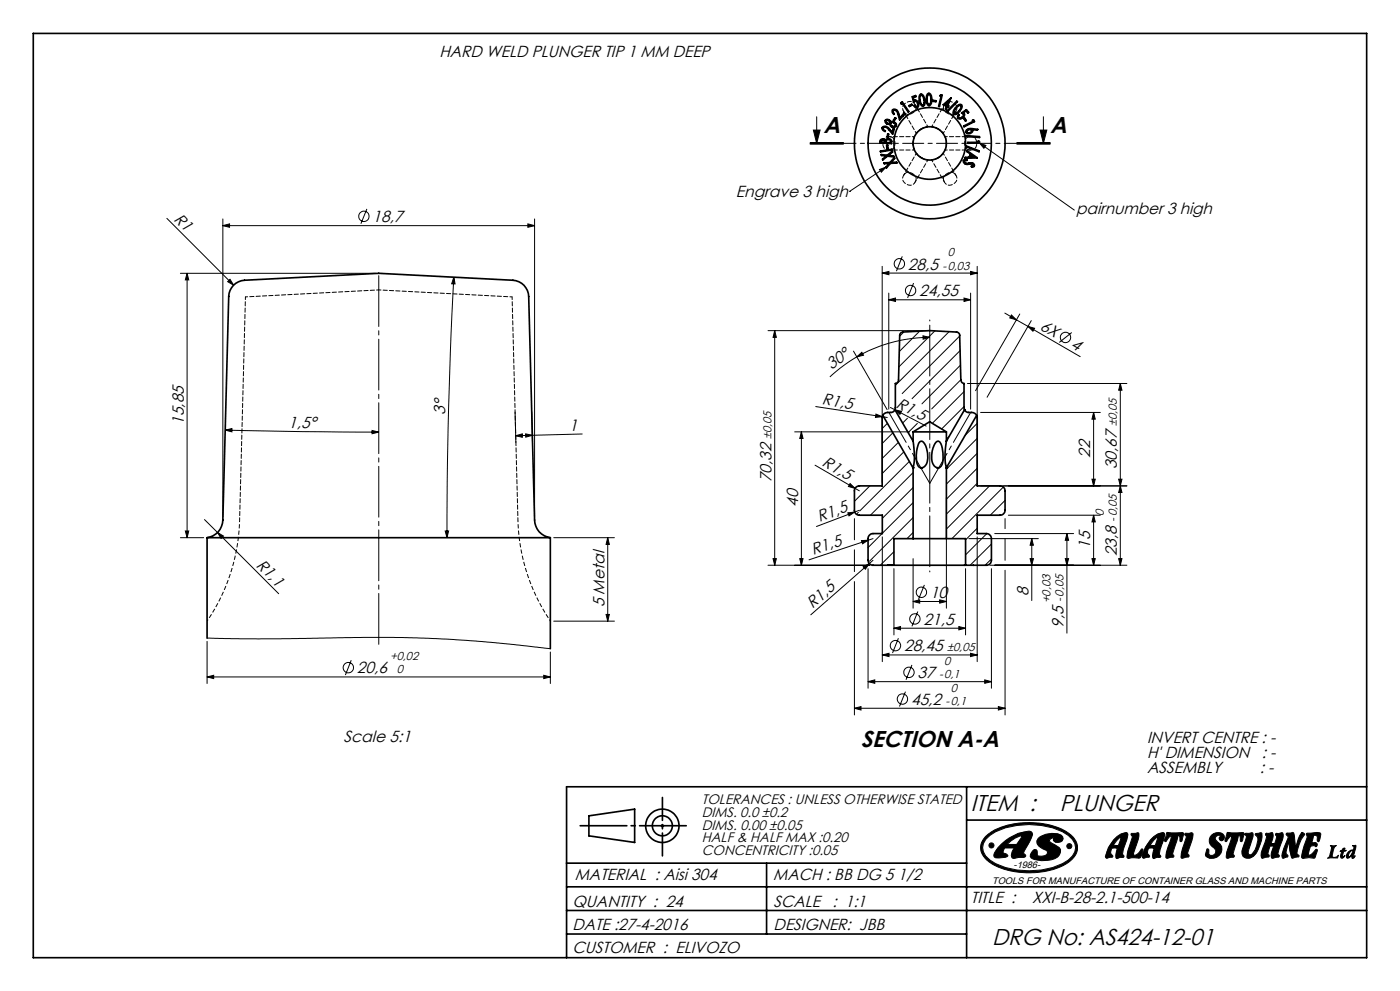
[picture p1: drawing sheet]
<svg xmlns="http://www.w3.org/2000/svg" width="420mm" height="297mm" viewBox="0 0 420 297" stroke-linecap="round" stroke-linejoin="round" font-family="sans-serif">
<g fill="none" stroke="#000" stroke-width=".3">
<path d="M244 39h2l-1 4zM245 35v8M312 39h2l-1 4zM313 35v8M243 43h10M243 43.2h10M243 42.7h10M254.9 57.4h.1M263.8 50.8l2-.7-1.4 1.5zM265.8 50.1l-10.9 7.3M293.8 42.9l28.5 20.1M293.8 42.9l2 .7-.6 .8z"/>
<path d="M305 42.7h10zM305 43h10M305 43.2h10M50.1 65.4l20 20.1M66.9 67.6l2-.5v1zM66.9 65.6v89.2M66.9 67.6h93.5M110.1 62.6l-1.8 4.5M158.4 67.1l2 .5-2 .5zM160.4 65.6v89.2M264.7 79.8v64.8M270.7 76.8l-1.8 4.5"/>
<path d="M293.2 79.8v64.8M54.1 81.9h58.5M56.1 81.9l.5 2h-1zM56.1 81.9v79.2M68.3 84.4l.7-.7 1.1 1.8zM136.1 83.1l.4 2h-1zM136.1 83.1l-1.5 39-.5 39M230.4 99.1h47.5M232.4 99.1v70.3M232.4 99.1l.5 2h-1zM264.7 81.8l2-.5v1zM264.7 81.8h28.5"/>
<path d="M266.6 89.8l2-.5v1zM266.6 87.8v34.8M266.6 89.8h24.6M271.1 99.5l-1.2 1.2M274.1 84.8l-1.8 4.5M275.9 99.3l-6.1 6M280.5 99.2l-10.8 10.8M284.7 99.4l-16.1 16.1M289.2 89.3l2 .5-2 .5zM291.2 87.8v34.8M291.2 81.3l2 .5-2 .5zM301.4 93.8l3.5 2"/>
<path d="M303.4 94.4l1.5 1.4-2-.5zM304.9 95.8l3.5 2M305.9 94.1l-13.2 23M308.4 97.8l2 .6-.5 .9zM308.4 97.8l15.7 9.1M309.4 96.1l-13.3 23M321.5 99.7l-3.7 2.9M256 105.2l10.1 17.6M257 107l1.6-1.4 .4 .9zM257 107l-5 3.3-3 2.7M276.9 100.6l2 .5-2 .6zM278.9 101.1a44.5 44.5 0 0 0-21.9 5.9"/>
<path d="M287.9 100.7l-17.2 17.3M288 105.1l-14.4 14.4M288.1 109.4l-11.5 11.6M288.3 113.8l-8.8 8.8M289.2 117.4l-9.5 9.5M290.2 114.9h47.9M336.1 114.9v54.5M336.1 114.9l.5 2h-1zM67.6 128.9l2-.5v1zM67.6 128.9l23 .5 23 .1M111.6 129l2 .5-2 .5zM154.5 123.5l.3 9.1"/>
<path d="M154.7 130.6l2-.6v1.1zM157.7 130l2 .5-2 .5zM159.5 123.4l.2 9.1M159.7 130.5l-5 .1M174.7 130.1l-15 .4M238.4 129.4h34.5M240.4 129.4v40M240.4 129.4l.5 2h-1zM244.5 139.4l12 7M244.7 121.8l20 3.1M262.8 124.1l1.9 .8-2.1 .2zM264.7 124.9l1.5 .2"/>
<path d="M266.2 126.9l-1.5 1.5M267.1 122.1l1.4 .7M267.9 129.7l-3.2 3.2M268.5 122.8l1.9 .5-.4 .9zM268.5 122.8l9.3 4.9M269.5 132.6l-4.8 4.8M271.1 135.4l-6.4 6.5M272.2 125.3l-1.4 1.5M272.8 138.3l-14.9 14.8M275.2 126.9l-2.7 2.7M284.7 130.8l-.8 .8M289.2 121.8l-6.7 6.7"/>
<path d="M293.2 131.4l-9.3 9.2M293.2 135.9l-9.3 9.2M293.2 126.9l-3.7 3.6M294.2 123.6h35.9M328.1 123.6l.5 2h-1zM328.1 123.6v22M55.6 159.1h1l-.5 2zM61.3 155.7l4 3.9M65.3 159.6l1.7 1.1-.7 .7zM65.3 159.6l18.3 18.3M133.6 159.1h1l-.5 2zM254.4 153.7l2-.2-1.7 1.1z"/>
<path d="M255 144.9l1.5 1.5-2-.6zM256.3 155.4v6.4M256.4 153.5l-11.5 4.3M256.5 146.4l1.3 .7M257.5 153.6l-.4 .3M257.8 152.9l-1.4 .6M260.9 145.6l-4.6 4.6M264.6 159.9l-4.2 4.2M273.9 141.6l-12.8 12.8M273.9 146.1l-9.2 9.3M273.9 150.6l-9.2 9.2M273.9 155.1l-13.1 13.1"/>
<path d="M273.9 159.6l-1.8 1.8M283.9 149.2v33.1M293.2 140.3l-9.3 9.3M293.2 144.8l-9.3 9.3M293.2 158.3l-3.5 3.5M294.2 145.6h43.9M296.1 159.9l-6.4 6.4M296.9 145.6l-13 13M298.4 159.9h23.7M301 146l-15.4 15.4M301.5 150l-4.4 4.4M301.5 155.4v3"/>
<path d="M302.5 154.4h27.6M320.1 159.9l.5 2h-1zM320.1 159.9v29.9M327.6 143.6h1l-.5 2zM328.1 154.4l.5 2h-1zM328.1 154.4v15M335.6 143.6h1l-.5 2zM336.1 145.6l.5 2h-1zM54.1 161.1h7M166.1 161.1h18.2M182.3 161.1l.5 2.1h-1zM182.3 161.1v25.1"/>
<path d="M230.4 169.4h30.5M231.9 167.4h1l-.5 2zM239.9 167.4h1l-.5 2zM256.3 164.8v6.5M256.3 174.3v40M258.4 162l2.1-.1-1.7 1.1zM258.9 169.9l1.9-1-1.2 1.7zM260.4 170.4v35.9M260.5 161.9l-17.8 5.9M261.9 167.9l-18.7 16.4M261.9 161.4l-1.4 .5M264.7 160.9v37.4"/>
<path d="M268.2 165.3l-4.1 4.1M268.2 170.4v19.9M273.9 167.4v14.9M277.3 175.3l-1.8 4.4M281.9 179.8l2 .5-2 .5zM289.7 170.4v19.9M290.7 161.4h20.8M293.2 160.9v37.4M297.4 163.1l-6.4 6.3M297.4 167.5l-1.9 1.9M297.4 170.4v35.9M301.5 161.4v6.5"/>
<path d="M301.5 170.9v43.4M309 167.4h1l-.5 2zM309.5 161.4l.5 2h-1zM309.5 161.4v18.6M319.6 167.4h1l-.5 2zM327.6 167.4h1l-.5 2zM335.6 167.4h1l-.5 2zM338.1 169.4h-41.2M62.1 192.2v12.7M62.1 191.2l15.7 .3 31.2-.5 15.9 .2 19.6 1.1 20.6 2.1M105.4 197.9l-1.8 4.4M165.1 195.4v9.5"/>
<path d="M166.1 186.2h18.2M181.8 184.1h1l-.5 2.1zM264.7 196.3l2-.5v1zM264.7 196.3h28.5M268.2 188.3l2-.5v1zM268.2 188.3h21.5M269.5 191.3l-1.7 4.4M273.6 199.3l-1.8 4.4M273.9 180.3l2-.5v1zM273.9 180.3h10M275.3 183.3l-1.7 4.4M287.7 187.8l2 .5-2 .5z"/>
<path d="M291.1 195.8l2.1 .5-2.1 .5zM62.1 202.9l2-.5v1zM62.1 202.9h103M163.1 202.4l2 .5-2 .5zM256.3 212.3l2-.5v1zM256.3 212.3h45.2M260.4 204.3l2-.5v1zM260.4 204.3h37M271.6 207.3l-1.8 4.4M295.4 203.8l2 .5-2 .5zM299.5 211.8l2 .5-2 .5zM198.2 247.5h1"/>
<path d="M198.4 247.2l.7 .7M198.7 247v1M199.1 247.2l-.7 .7M295.6 250.8a19.3 19.3 0 0 1 13.5-4.3 18.5 18.5 0 0 1 12.9 4.4 4.6 4.6 0 0 1-1.1 7.3 23.6 23.6 0 0 1-18.6 2.6 10.9 10.9 0 0 1-7.9-5.4 4.4 4.4 0 0 1 1.2-4.6zM295.7 251.6a14 14 0 0 1 9.3-4.2 22.7 22.7 0 0 1 15.5 3 4.2 4.2 0 0 1 0 7.4 23 23 0 0 1-23.5 0 4.2 4.2 0 0 1-1.3-6.2zM300.4 253a11.5 11.5 0 0 1 8.9-3.8l.5 .9-.9 2.2-1.8 3.3 .6 .9a1.18 1.18 0 0 1-1.4 .5l-2.3 .3-.3-.2-.3-.8 .3-1.1 .5-1.1h-2.8l-.4 1.5 1 .4 .3 .6a3.8 3.8 0 0 1-2.8 .5h-.9a1.09 1.09 0 0 1-.1-1.8zM302.1 253.1a7.6 7.6 0 0 1 4.3-2.6v.6l-1.4 2zM311.5 251.2a6.6 6.6 0 0 1 6.9-.9l.5 1.1a1.72 1.72 0 0 1-2.9 .5l.1-.8a1.26 1.26 0 0 0-1.3 .9l.3 .4 2.6 1.6a2.15 2.15 0 0 1-1.3 3.3 9.1 9.1 0 0 1-7-.1 1.76 1.76 0 0 1 .9-2.6l.6 .1 .2 .2 .3 1.6a2.67 2.67 0 0 0 2.9-.8l-.1-.6-.4-.3a4.5 4.5 0 0 1-2.7-2l-.1-.8zM334.1 251.7a5.3 5.3 0 0 1 3.8-2.2l.5 .6-1.6 5.8 .4 .7-.2 .3-1 .1-.7 .3a.73 .73 0 0 1-.5-1.2l.4-1.9h-1.7l-.3 1.5 .6 .7v.5l-1.7 .3-.4-.2-.1-.3 .9-2.7zM335.1 251.8l1.2-.9-.8 2.5-1.5-.1zM339.4 249.9l2.2-.2a1.71 1.71 0 0 1-.1 1.8l-1.4 4.7a2.27 2.27 0 0 0 2.3-1.7h.4l.1 .3-.9 2.3h-2.5l-1 .2-.4-.3 .2-1.9 1.4-4.1zM345.1 251.7a5.3 5.3 0 0 1 3.9-2.2l.4 .6-1.6 5.8 .5 .7-.2 .3-1.1 .1-.6 .3a.71 .71 0 0 1-.7-.4 .71 .71 0 0 1 .1-.8l.5-1.9h-1.7l-.4 1.5 .6 .7v.5l-1.7 .3-.3-.2-.1-.3 .9-2.7z"/>
<path d="M346.1 251.8l1.2-.9-.7 2.5-1.6-.1zM350.1 249.5l4.8 .1 .2 .4-.4 1.7-.2 .5-.5-.1a1.77 1.77 0 0 0-.5-1.7h-.1a5.7 5.7 0 0 1-.9 3.1l-.7 2.3 .3 1-1.8 .4-.5-.2a11 11 0 0 1 1.4-5.2l.2-1.3-.7 .4-.9 1.3-.4-.1zM355.6 249.8h1.1a.81 .81 0 0 1 1.2 .2 18.9 18.9 0 0 1-1.6 5.6l.4 .7a.84 .84 0 0 1-1.2 .7l-.7 .2-.5-.2a3.8 3.8 0 0 1 .5-2.8l1.1-3.3-.5-.9zM363.5 250.3a2.51 2.51 0 0 1 3.7 .1l.1 .6-.2 .6-.7 .4-.5-.3-.2-.6 .4-.5-.3-.3a1.07 1.07 0 0 0-1.1 1.4l.6 .6a2.76 2.76 0 0 1 .9 3.6 2.76 2.76 0 0 1-3.3 1.3l-1.2-.8 .5-2 .5 .3 .1 1.4a1.24 1.24 0 0 0 1.9-.4v-.9l-.5-.6a2.38 2.38 0 0 1-.7-3.9zM368.2 249.5l4.8 .1 .2 .4-.4 1.7-.2 .5-.5-.1a1.77 1.77 0 0 0-.4-1.7l-1.8 5.5a.63 .63 0 0 1 .1 1l-1.6 .3-.5-.3a8.5 8.5 0 0 1 1-4l.6-2.4a2.82 2.82 0 0 0-1.6 1.7l-.4-.2zM373.6 249.8l1.9-.2 .4 .1a11.9 11.9 0 0 1-1.2 4.6l-.3 1.1 .1 .6 .4 .2a3.1 3.1 0 0 0 2.1-2.7l.4-1.7-.1-.8-.7-.7v-.4l1.5-.3 .5 .1a9.2 9.2 0 0 1-2.6 6.9l-1.1 .6-1.2-.1a2 2 0 0 1-.9-2.8l1-3.1a.64 .64 0 0 0-.3-1zM379.9 249.7l1.5-.2 .4 .2a3.8 3.8 0 0 1-.5 3.1h1.1l.6-2a.57 .57 0 0 1 0-1M380 249.7a.6 .6 0 0 0 0 1.1l-1.1 3.2a3 3 0 0 0-.3 3.2l2.1-.4 .1-.3-.4-.7 .6-2.2h1.1l-.7 1.9 .1 1.6 .4 .1 1.8-.4 .1-.4-.4-.6 .8-2.7a4.4 4.4 0 0 0 .6-3.4l-.3-.2-1.6 .3M385.9 249.8l1.8-.3 .4 .1 .6 4.5a8.6 8.6 0 0 1 1.8-4.5l.2-.1a.55 .55 0 0 1 .6 .7 10.2 10.2 0 0 0-2.1 5.8l.5 .4-.1 .4-1.8 .4-.3-.1-.6-2.2-.2-2.8-.9 3.2v.5l.6 .6v.3l-1.2 .5-.5-.1a3.2 3.2 0 0 1 .4-2.8l1.4-3.4-.6-.7zM391.9 249.8l3.2-.3 1.1 .3-.5 2.4-.5-.1-.1-1.5-.3-.2-.7-.1-.6 2.4a1.08 1.08 0 0 1 1.7 .4l-.3 .6-.8-.3-1 .2-.6 2.4 .2 .3a2.47 2.47 0 0 0 2-1.6l.4-.1 .1 .4-.8 2.1-1.7-.1-1.8 .3-.4-.3 .3-1.9 1.3-4zM399 253.4h1.9l-.7 .9-.5 1.8a.66 .66 0 0 0 .2 .9 .66 .66 0 0 0 .9-.1l.8-.6-.3 .8-3 .1 .6-.6 .5-1.9 .1-.8zM402.1 255l.6-.2 .2-.6 .6-.1-.3 .7h.7l-.8 .3-.4 1.6 .8-.3-.9 .8-.3-.1-.2-.5 .5-1.5-.6 .1z"/>
<path d="M405.2 255.1l.6-.2a2.07 2.07 0 0 1-1.2 1.8v-.1a1.56 1.56 0 0 1 .6-1.5zM405.7 253.5l1.1-.2-.7 2.9 .1 .5 .4-.3-.3 .6-.5 .3-.2-.4 .2-1a1.49 1.49 0 0 1-1.8 1.2 1.87 1.87 0 0 1 2-2.4l.2-.8z"/>
<circle cx="109.2" cy="64.8" r="1.55"/>
<circle cx="269.8" cy="79" r="1.55"/>
<circle cx="273.2" cy="87.1" r="1.55"/>
<circle cx="319.6" cy="101.1" r="1.56"/>
<circle cx="276.4" cy="177.5" r="1.55"/>
<circle cx="268.6" cy="193.5" r="1.56"/>
<circle cx="274.4" cy="185.5" r="1.56"/>
<circle cx="104.5" cy="200.1" r="1.55"/>
<circle cx="270.7" cy="209.5" r="1.55"/>
<circle cx="272.7" cy="201.5" r="1.55"/>
<circle cx="297.4" cy="253.4" r=".76"/>
<circle cx="320.8" cy="253.6" r=".76"/>
</g>
<g fill="none" stroke="#000" stroke-width=".5">
<path d="M10 10h400v277h-400zM264.9 38l.6-.2 .7 .3 1.4 1.5 .4-1 .3 .1-.5 1.5a3.7 3.7 0 0 0-2.3-2.1l-.4 .1-.2 .4 .7 .6-.1 .2-.8-.7zM265.6 36.1a.96 .96 0 0 1 .9-.3 .96 .96 0 0 1 .7 .7 .95 .95 0 0 1 1.5 .3 .95 .95 0 0 1-.6 1.4 1.17 1.17 0 0 1-1.2-1 .97 .97 0 0 1-1-.2 .97 .97 0 0 1-.3-.9zM267.4 36.8l.5-.1a.76 .76 0 0 1 .6 .9l-.3 .3a.81 .81 0 0 1-1-1zM267.8 32.9a1.3 1.3 0 0 1 1.9 1.4l.3 1 .7-.8 .3 .2-1.1 1.2a3.7 3.7 0 0 0-1.2-2.8l-.5-.1-.2 .3 .3 .8-.2 .2-.4-.6zM268.5 35.3l.3 .2-.5 .7-.3-.2zM270.3 30.8l.4-.3 1.9 2.9-.1 .1-1.8-2.5-.3 .2zM272.7 31.6l.8-.3 .1 .2-.8 .4zM273.7 29l1-.4 .1 .4-.8 .2 .2 1 .1-.1a1.21 1.21 0 0 1 1.3 .8 1.21 1.21 0 0 1-.5 1.4l-.6-.2-.4-.5 .9 .4a.95 .95 0 0 0-.4-1.7l-.5 .4zM276 28.3l.3-.1a1.95 1.95 0 0 1 1.2 2.2 1.12 1.12 0 0 1-.6 1.4 2.26 2.26 0 0 1-1.2-2.7zM276.2 28.6l.1-.1a2.36 2.36 0 0 1 .8 2.9l-.2 .1a2.34 2.34 0 0 1-.7-2.9zM278.2 28.2a.58 .58 0 0 1 1 0l.3 1v1.1a.97 .97 0 0 1-1.1 1.3l-.5-1.2z"/>
<path d="M278.5 28.4l.2-.1a2.28 2.28 0 0 1 .2 2.9l-.2 .1a2.31 2.31 0 0 1-.2-2.9zM279.9 30.1l.9 .1v.3l-.9-.1zM282.2 28.4l.4 .1-.8 3.4h-.2l.8-3.1-.4-.1zM283 31.4l2.3-2-1 2.2 .3 .1-.1 .3-.3-.1-.3 .8-.2-.1 .3-.8zM283.5 31.3l1.2-1.1-.6 1.3zM284.1 33.3l2.9-3 .2 .2-2.9 2.9zM287 31.9a1.05 1.05 0 0 1 1.4-.5 1.93 1.93 0 0 1-.9 2.3 1.09 1.09 0 0 1-1.4 .5 2.03 2.03 0 0 1 .9-2.3zM287.1 32.1l.7-.5h.4a2.18 2.18 0 0 1-1.9 2.4 1.71 1.71 0 0 1 .8-1.9zM287.6 34.3l.1 .9a.99 .99 0 0 0 1.3-1l-.5-.3 1.4-1 .7 .8-.3 .2-.5-.7-.8 .6 .1 .1a1.21 1.21 0 0 1-.2 1.4 1.21 1.21 0 0 1-1.5 .2l-.1-.8zM289.1 37.8l2.8-1.4-.2-.3 .4-.1 .2 .4-3.1 1.6zM289.1 35.6l.3-.2 .5 .7-.3 .2zM290 38.9a3.9 3.9 0 0 1 3.3-.1l-.1 .2-1.5-.1a1.04 1.04 0 0 1-.8 1.1 1.04 1.04 0 0 1-1.2-.6z"/>
<path d="M290.2 39.1l.8-.3 .5 .3a.7 .7 0 0 1-.6 .7 .7 .7 0 0 1-.8-.5zM264.1 45.3l3.5-.6v.2l-3.4 .6zM264.3 41.8l.6-.1 .7 .3a1.06 1.06 0 0 1 1.1-.4 1.06 1.06 0 0 1 .8 .8v.6l-3.5-.1 .1-.9zM264.3 46.3l1.9 .2 1.5-1.2 .1 .3-1.3 1 1.6 .2 .1 .2-2-.2-1.4 1.1v-.2l1.1-.9-1.5-.2zM264.5 42h.8l.2 .7-1.2-.1zM265.2 48.8l1.8-.1 1.3-1.5 .1 .3-1 1.2 1.6-.1 .1 .3-2 .1-1.2 1.3-.1-.2 1-1.1-1.5 .1zM266 42a.71 .71 0 0 1 .9-.1 .71 .71 0 0 1 .2 .9l-1.3-.1zM266 43.6l.3-.1 .1 .9h-.3zM266.3 40.1l.3 .1-.2 .9-.3-.1zM289.2 47.9l.8-.1 .1 .3-.8 .2a1.03 1.03 0 0 0 1.7 .5 .83 .83 0 0 1 1 .2 .83 .83 0 0 1 .1 1l-.6 .1-.1-.3 .5-.1a.63 .63 0 0 0-.3-.7 .63 .63 0 0 0-.8 .2 1.02 1.02 0 0 1-1.3 0 1.02 1.02 0 0 1-.3-1.3zM289.7 40.6l4.1 .4 .1 .2-4.2-.3zM289.9 43.7l3.9 1.5-.1 .3-3.9-1.5z"/>
<path d="M290.2 45.2l2.9 2.1-3.6 .1 .1-.2 1.2-.1 .3-1-1-.7zM290.3 42.7l3.2-.1v-.3l.3 .1v.5h-3.5zM291.4 46.3l1.1 .8h-1.4zM264.8 124.5l-.1 .5v20.6h-6.9a1.45 1.45 0 0 0-1.5 1.5v5.8a1.45 1.45 0 0 0 1.5 1.5h6.9v5.5h-2.8a1.51 1.51 0 0 0-1.5 1.5v6.5a1.45 1.45 0 0 0 1.5 1.5h6.3M264.8 124.5l9.1 15.7M268.5 122.8a1.84 1.84 0 0 1-2.3 .8l-.8 .3-.6 .6M268.5 122.8l.1-7.9a1.1 1.1 0 0 0 1-1l.3-13.4a1.03 1.03 0 0 1 1-1l8-.4 8.1 .4a1.04 1.04 0 0 1 .9 1l.4 13.4a1.1 1.1 0 0 0 .9 1v7.3l.2 .6M268.5 122.8l5.4 9.4M273.9 132.2l.1 .3a19 19 0 0 1-.1 7.7M273.9 129.4h10M273.9 129.4v2.8M273.9 129.4l5-3 5 3"/>
<path d="M275.8 132.6l.7-.4a3.8 3.8 0 0 1 1.8 3.6 3.8 3.8 0 0 1-1.3 4.3 1.52 1.52 0 0 1-2-1.8v-3.1zM280.7 132.6l.8-.4a1.49 1.49 0 0 1 1 1.4l.4 2.2-.1 3a1.47 1.47 0 0 1-1.4 1.4 1.47 1.47 0 0 1-1.6-1.3 7.4 7.4 0 0 1 .9-6.3zM283.9 132.2l-.1 .8a17.2 17.2 0 0 0 .1 7.2M283.9 129.4v2.8M289.4 122.8a1.6 1.6 0 0 0 2.1 .8l.9 .3 .6 .6M289.4 122.8l-5.5 9.4M293 124.5l.2 21.1h6.8a1.51 1.51 0 0 1 1.5 1.5v5.8a1.51 1.51 0 0 1-1.5 1.5h-6.8v5.5h2.7a1.57 1.57 0 0 1 1.5 1.5v6.5a1.51 1.51 0 0 1-1.5 1.5h-6.2M293 124.5l-9.1 15.7M273.9 140.2h.1M273.9 140.2v21.2M276.3 140.2h.4M281.2 140.2h.3"/>
<path d="M283.9 140.2h.1M283.9 140.2v21.2M62.1 161.1a5.4 5.4 0 0 0 4.8-5.2l1.7-67a5 5 0 0 1 4.7-4.9l40.3-2.1 40.3 2.1a5 5 0 0 1 4.7 4.9l1.8 67a5.4 5.4 0 0 0 4.7 5.2M62.1 161.1h103M62.1 161.1v30.1M165.1 161.1v33.3M266.3 169.4h1.2M267.5 169.4h.1M268.2 169.4h21.5M273.9 161.4h10M273.9 161.4h-5.7v8M283.9 161.4h5.8v8"/>
<path d="M289.3 169.4h.1M292 169.4h.1M290 235.8v51.2M410 235.8h-240v51.2M170 258.7h120M176.7 244.5l13.7-2v10l-13.7-2zM230 258.7v21.2M290 245.8h120M170 265.8h240M170 272.9h240M170 279.9h120"/>
<circle cx="266.5" cy="36.6" r=".54"/>
<circle cx="271.3" cy="34.1" r=".25"/>
<circle cx="278.9" cy="43" r="18.5"/>
<circle cx="278.9" cy="43" r="10.8"/>
<circle cx="278.9" cy="43" r="5"/>
<circle cx="278.9" cy="43" r="22.6"/>
<circle cx="198.7" cy="247.5" r="5"/>
<circle cx="198.7" cy="247.5" r="3"/>
</g>
<path d="M174 247.5h31.9" fill="none" stroke="#000" stroke-width=".5" stroke-dasharray="15.2 1.3 1.3 1.3" stroke-dashoffset="1.2"/>
<path d="M198.7 239v17.5" fill="none" stroke="#000" stroke-width=".5" stroke-dasharray="15.2 1.3 1.3 1.3" stroke-dashoffset="8.4"/>
<g fill="#000">
<path d="M68.3 84.4l.7-.7 1.1 1.8zM262.8 124.1l1.9 .8-2.1 .2zM268.5 122.8l1.9 .5-.4 .9zM65.3 159.6l1.7 1.1-.7 .7zM254.4 153.7l2-.2-1.7 1.1zM255 144.9l1.5 1.5-2-.6zM258.4 162l2.1-.1-1.7 1.1zM258.9 169.9l1.9-1-1.2 1.7z"/>
<path d="M244 39h2l-1 4zM312 39h2l-1 4z"/>
<path d="M293.8 42.9l2 .7-.6 .8zM263.8 50.8l2-.7-1.4 1.5z"/>
<path d="M66.9 67.6l2-.5v1zM158.4 67.1l2 .5-2 .5zM62.1 202.9l2-.5v1zM163.1 202.4l2 .5-2 .5z"/>
<path d="M56.1 81.9l.5 2h-1zM55.6 159.1h1l-.5 2z"/>
<path d="M136.1 83.1l.4 2h-1zM133.6 159.1h1l-.5 2z"/>
<path d="M264.7 81.8l2-.5v1zM291.2 81.3l2 .5-2 .5z"/>
<path d="M266.6 89.8l2-.5v1zM289.2 89.3l2 .5-2 .5z"/>
<path d="M308.4 97.8l2 .6-.5 .9zM303.4 94.4l1.5 1.4-2-.5z"/>
<path d="M276.9 100.6l2 .5-2 .6zM257 107l1.6-1.4 .4 .9z"/>
<path d="M67.6 128.9l2-.5v1zM111.6 129l2 .5-2 .5z"/>
<path d="M154.7 130.6l2-.6v1.1zM157.7 130l2 .5-2 .5z"/>
<path d="M328.1 123.6l.5 2h-1zM327.6 143.6h1l-.5 2zM336.1 145.6l.5 2h-1zM335.6 167.4h1l-.5 2zM320.1 159.9l.5 2h-1zM319.6 167.4h1l-.5 2zM328.1 154.4l.5 2h-1zM327.6 167.4h1l-.5 2z"/>
<path d="M335.6 143.6h1l-.5 2zM336.1 114.9l.5 2h-1z"/>
<path d="M182.3 161.1l.5 2.1h-1zM181.8 184.1h1l-.5 2.1z"/>
<path d="M239.9 167.4h1l-.5 2zM240.4 129.4l.5 2h-1zM231.9 167.4h1l-.5 2zM232.4 99.1l.5 2h-1z"/>
<path d="M309.5 161.4l.5 2h-1zM309 167.4h1l-.5 2z"/>
<path d="M264.7 196.3l2-.5v1zM291.1 195.8l2.1 .5-2.1 .5zM268.2 188.3l2-.5v1zM287.7 187.8l2 .5-2 .5z"/>
<path d="M256.3 212.3l2-.5v1zM299.5 211.8l2 .5-2 .5z"/>
<path d="M260.4 204.3l2-.5v1zM295.4 203.8l2 .5-2 .5zM273.9 180.3l2-.5v1zM281.9 179.8l2 .5-2 .5z"/>
</g>
<path d="M302.5 252.7a6.6 6.6 0 0 1 3.9-2.2l.1 .4-1.5 2.2h-2.9zM300.1 253.3l-1.7 2.2a1.03 1.03 0 0 0-.1 1.3 1.03 1.03 0 0 0 1.3 .3l2.5-.4 .3-.3-.7-.5a.61 .61 0 0 1-.7-.2 .61 .61 0 0 1 0-.8l.4-.8h2.8l-.4 .8a1.58 1.58 0 0 0 .2 2.4l2.7-.3a.65 .65 0 0 0 1-.3 .65 .65 0 0 0-.6-.9v-.4l1.8-3.1a3.2 3.2 0 0 0 .7-2.8 2.09 2.09 0 0 0-2.4-.3 15.5 15.5 0 0 0-7.1 4.1zM311.5 251.2a1.88 1.88 0 0 0 1.1 3l.4 .3a1.27 1.27 0 0 1 1.3 1.2 2.26 2.26 0 0 1-3.1 .6v-.6a.85 .85 0 0 0-.6-1.1 .85 .85 0 0 0-1 .8 1.25 1.25 0 0 0-.5 1.5 1.25 1.25 0 0 0 1.4 .7 8.3 8.3 0 0 0 7-1 1.83 1.83 0 0 0 .7-1.8 1.83 1.83 0 0 0-1.3-1.4l-1.1-.6a.96 .96 0 0 1-.9-1.1l.6-.5 .7-.1a.92 .92 0 0 0 0 1.2 .92 .92 0 0 0 1.2 .2 1.29 1.29 0 0 0 1.5-1.1 1.29 1.29 0 0 0-1.3-1.5 7.2 7.2 0 0 0-6.1 1.3zM320 253.6a.8 .8 0 0 0 1.6 0 .8 .8 0 0 0-1.6 0zM296.7 253.4a.76 .76 0 0 0 1.5 0 .76 .76 0 0 0-1.5 0zM296.1 250.3a4.7 4.7 0 0 0 .4 7.8 23.2 23.2 0 0 0 17.6 3 12.2 12.2 0 0 0 8.8-5.3 5 5 0 0 0-2.8-6.4 24 24 0 0 0-22.8 0zM296.2 251.1a17.9 17.9 0 0 1 12.5-4 18.1 18.1 0 0 1 12.5 4 3.9 3.9 0 0 1-.5 6.4 21.6 21.6 0 0 1-16.8 3.1 13.2 13.2 0 0 1-8.5-4.5 3.8 3.8 0 0 1 .8-5zM339.4 249.8l-.1 .4 .4 .7a20.2 20.2 0 0 0-1.6 6l.4 .4 .9-.2h2.5l.5-.7 .5-1.6-.1-.3h-.4a2.38 2.38 0 0 1-2.3 1.7l.2-1.2a12.1 12.1 0 0 0 1.4-5.2l-.5-.2zM346.5 251.4l.8-.5-.2 .9a1.74 1.74 0 0 1-.8 1.6l-1.3-.1zM345.4 251.4a9.7 9.7 0 0 0-2.7 5.4l.4 .4 1.7-.3 .1-.4-.6-.6-.1-.5a1.21 1.21 0 0 1 .6-1.2 1.21 1.21 0 0 1 1.3 0h.2l-.5 1.8 .1 1.2 .4 .1 .6-.3 1.3-.1v-.4l-.3-.4a4.8 4.8 0 0 1 .8-3.2l.3-.9a2.24 2.24 0 0 0 .3-2.3l-.2-.1a2.91 2.91 0 0 0-2.8 1zM355.5 249.8l-.1 .3 .5 .7-.1 .6a15.8 15.8 0 0 0-1.5 5.6l.5 .2 1.9-.5v-.3l-.4-.5v-.4l.7-1.9a5.7 5.7 0 0 0 .9-3.8l-.4-.2zM363.7 250a2.5 2.5 0 0 0 .8 4.4 1.18 1.18 0 0 1-.2 1.7 1.18 1.18 0 0 1-1.7-.3l.1-1.2-.5-.2-.5 2a2.82 2.82 0 0 0 3.1 .7 2.82 2.82 0 0 0 1.8-2.7 4.6 4.6 0 0 0-1.9-2.7 .92 .92 0 0 1 .3-1.2 .92 .92 0 0 1 1.1 .1 .75 .75 0 0 0 0 1.4 .75 .75 0 0 0 1.1-.7 1.59 1.59 0 0 0-2.1-1.7zM368.1 249.6l-.6 2.5 .4 .1 .8-1.2 .8-.5-.1 1.1a15.4 15.4 0 0 0-1.6 5.3l.3 .3h.4l1.8-.5-.4-.9 1.6-5.4 .5 .1 .1 1a.43 .43 0 0 0 0 .6 .43 .43 0 0 0 .6 0l.5-2.1-.1-.4zM373.6 249.8l-.1 .4 .4 .7-.4 1.3a5 5 0 0 0-.8 4.2 2.44 2.44 0 0 0 4.2-.9 8.2 8.2 0 0 0 1.6-5.8l-.4-.1-1.4 .2-.1 .4a1.39 1.39 0 0 1 .8 1.6 5.5 5.5 0 0 1-2.2 4.4h-.1a1.07 1.07 0 0 1-.4-1.8l.2-.5a9 9 0 0 0 1-4.1l-.4-.2zM379.8 249.8l-.1 .4 .3 .7-1.1 3.1a3.3 3.3 0 0 0-.4 3.2l2.2-.5 .1-.4-.4-.5 .6-2.2h1.1a3.9 3.9 0 0 0-.6 3.6l2.3-.5v-.3l-.4-.6 .5-1.9a6.5 6.5 0 0 0 1-4.2l-.4-.2-1.7 .3-.1 .4 .3 .7-.6 1.9h-1.1l.1-.2a2.95 2.95 0 0 0 .4-3zM391.9 249.8v.4a1.33 1.33 0 0 1-.1 1.7 12.3 12.3 0 0 0-1.3 5.1l.4 .3 1.4-.3 2.1 .2 .8-2.5-.5-.1-1.1 1.3a.62 .62 0 0 1-.5 .4 .62 .62 0 0 1-.6-.3l.2-1.1a1.26 1.26 0 0 1 .7-1.4 1.26 1.26 0 0 1 1.5 .2l.2-.2a.81 .81 0 0 0-.3-1 .81 .81 0 0 0-1 .1l-.3 .1 .6-2.2a.77 .77 0 0 1 1 .1 .77 .77 0 0 1 0 1 .41 .41 0 0 0 .3 .7 .41 .41 0 0 0 .5-.6l.3-1.9a1.49 1.49 0 0 0-1.9-.2zM405.7 253.5l.6-.1a.4 .4 0 0 1 .5 0 .4 .4 0 0 1 0 .6l-.7 2.7 .5-.3-.6 .8a.39 .39 0 0 1-.5-.1 .39 .39 0 0 1 .1-.5l.2-.7a1.54 1.54 0 0 1-1.7 1.2 1.96 1.96 0 0 1 2-2.5l.1-.9zM405.1 255.2l-.6 1.2a.33 .33 0 0 0 .3 .4 .33 .33 0 0 0 .4-.3l.4-.8a.39 .39 0 0 0 .3-.4 .39 .39 0 0 0-.2-.4zM402.1 255l.6-.2 .2-.6 .6-.1-.3 .7h.7l-.4 .3a1.01 1.01 0 0 0-.7 1.2 .34 .34 0 0 0 .2 .5 .34 .34 0 0 0 .4-.3l-.1 .3a.65 .65 0 0 1-1 .4 .65 .65 0 0 1-.1-1.1l.1-.3a.37 .37 0 0 0 .3-.3 .37 .37 0 0 0-.3-.4l-.3 .1zM399 253.4h1.9l-.7 .9-.5 2.4 .2 .2h.8l.9-.6-.3 .8-3 .1 .5-.5 .6-2 .1-.8zM385.9 249.8v.4l.6 .7a14.9 14.9 0 0 0-1.9 5.9l.5 .4 1.2-.4v-.5a1.1 1.1 0 0 1-.4-1.7l.8-2.5a9.7 9.7 0 0 0 .9 5.1l1.9-.4 .2-.4a1 1 0 0 1-.5-1.6 11.8 11.8 0 0 1 2.2-4.8l-.8-.5a5.6 5.6 0 0 0-1.7 3.7l-.2 .9-.4-3.6a.74 .74 0 0 0-.4-1zM350.1 249.5l-.7 2.6 .4 .1 .8-1.2 .8-.5-.2 1.1a16.2 16.2 0 0 0-1.5 5.3l.2 .3h.4l1.8-.5-.3-.9 1.6-5.4 .5 .2 .1 .8a.53 .53 0 0 0-.1 .5 .53 .53 0 0 0 .5 .3l.2-.2 .5-1.9-.2-.5zM335.2 251.6l-1.2 1.7 1 .1a.62 .62 0 0 0 .8-.7l.5-1.8h-.2zM334.4 251.4a4.3 4.3 0 0 1 3.6-1.8l.3 .3a8.2 8.2 0 0 1-1.1 4.1l-.4 1.9 .4 .6-.1 .4-1.3 .1-.6 .3-.3-.1-.2-.6 .5-2.4-.7-.1a.99 .99 0 0 0-1.1 .3 .99 .99 0 0 0-.2 1l.1 .5 .5 .6v.4l-1.7 .3-.5-.4a10.2 10.2 0 0 1 2.8-5.4z" fill-rule="evenodd" fill="#000"/>
<path d="M71.9 156a56.1 56.1 0 0 1-9.8 30.1M155.4 156a56.1 56.1 0 0 0 9.7 30.1" fill="none" stroke="#000" stroke-width=".3" stroke-dasharray="1.3 .6" stroke-dashoffset=".8" stroke-linecap="butt"/>
<path d="M243 43h72" fill="none" stroke="#000" stroke-width=".3" stroke-dasharray="6.3 1.3 1.3 1.3" stroke-dashoffset="2.7"/>
<path d="M278.9 95.9v75.5" fill="none" stroke="#000" stroke-width=".3" stroke-dasharray="15.2 1.3 1.3 1.3" stroke-dashoffset="-1.6"/>
<path d="M278.9 144.9l-12.2-21.3M278.9 144.9l12.3-21.3" fill="none" stroke="#000" stroke-width=".3" stroke-dasharray="15.2 1.3 1.3 1.3" stroke-dashoffset="4.9"/>
<path d="M113.6 193.8v-111.9" fill="none" stroke="#000" stroke-width=".3" stroke-dasharray="15.2 1.3 1.3 1.3" stroke-dashoffset="-.7"/>
<g fill="none" stroke="#000" stroke-width=".3" stroke-dasharray="1.3 .6" stroke-dashoffset=".5">
<path d="M270.9 33l.5 .8M274.8 31.9l-.4-.8M283.5 31.1l-.4 .8M286.4 33.8l.5-.8M266.3 44.9h1M267.3 41h-1M271.4 52.1l-.5 .8M274.4 54.9l.4-.9M283.1 54l.4 .9M286.9 52.9l-.5-.8M290.6 44.9h.9M291.5 41h-.9"/>
<path d="M73.6 89l-1.7 67M155.4 156l-1.8-67"/>
</g>
<g fill="none" stroke="#000" stroke-width=".3" stroke-dasharray="1.3 .6" stroke-dashoffset=".6">
<path d="M271.1 33.3l3.8 6.7M278.4 38l-3.9-6.7M283 40l3.8-6.7M283.3 31.3l-3.8 6.7M266.7 45h7.6M274.3 41h-7.6M274.5 54.6l3.9-6.7M274.9 45.9l-3.8 6.7M279.5 47.9l3.8 6.7M283.5 45h7.7M286.8 52.6l-3.8-6.7M291.2 41h-7.7"/>
<path d="M113.6 86.9l-40 2.1M153.6 89l-40-2.1"/>
</g>
<path d="M271.4 33.8a2.13 2.13 0 0 0 2.3 .1 2.13 2.13 0 0 0 1.1-2M283.1 31.9a2.15 2.15 0 0 0 1.1 2 2.15 2.15 0 0 0 2.2-.1M267.3 44.9a2.14 2.14 0 0 0 1.2-1.9 2.14 2.14 0 0 0-1.2-2M274.8 54a2.15 2.15 0 0 0-1.1-2 2.15 2.15 0 0 0-2.3 .1M286.4 52.1a2.13 2.13 0 0 0-2.3-.1 2.13 2.13 0 0 0-1 2M290.6 41a2.14 2.14 0 0 0-1.2 2 2.14 2.14 0 0 0 1.2 1.9" fill="none" stroke="#000" stroke-width=".3" stroke-dasharray="1.3 .6" stroke-dashoffset=".1"/>
<path d="M270.9 33a2.04 2.04 0 0 1 1-2.3 2.04 2.04 0 0 1 2.5 .4M276.7 38.5l1.7-.5-2 .7-1.5 1.3 1.3-1.2M281.7 38.8l1.2 1.2-1.5-1.4-1.9-.6 1.7 .5M283.5 31.1a2.04 2.04 0 0 1 2.5-.4 2.04 2.04 0 0 1 .9 2.3M266.3 44.9a2.04 2.04 0 0 1-1.5-1.9 2.04 2.04 0 0 1 1.5-2M273.9 42.7l.4-1.7-.4 2 .4 2-.4-1.7M274.4 54.9a2.04 2.04 0 0 1-2.5 .3 2.04 2.04 0 0 1-1-2.3M276.2 47.1l-1.3-1.2 1.6 1.4 1.9 .6-1.7-.5M281.2 47.4l-1.7 .5 2-.6 1.5-1.4-1.3 1.2M283.9 43.3l-.4 1.6 .4-2-.4-1.9 .4 1.7M286.9 52.9a2.04 2.04 0 0 1-.9 2.3 2.04 2.04 0 0 1-2.5-.3M291.5 41a2.04 2.04 0 0 1 1.6 2 2.04 2.04 0 0 1-1.6 1.9" fill="none" stroke="#000" stroke-width=".3" stroke-dasharray="1.3 .6" stroke-dashoffset=".7"/>
<path d="M276.2 38.8l.5-.3M281.2 38.5l.5 .3M273.9 43.3v-.6M276.7 47.4l-.5-.3M281.7 47.1l-.5 .3M283.9 42.7v.6" fill="none" stroke="#000" stroke-width=".3" stroke-dasharray="1.3 .6"/>
<g font-size="6.9">
<text x="247" y="39.9">A</text>
<text x="315" y="39.9">A</text>
<text x="258.2" y="223.8">SECTION A-A</text>
<text x="291.3" y="243">ITEM :</text>
<text x="317.9" y="243">PLUNGER</text>
<text x="297.6" y="283.4">DRG No: AS424-12-01</text>
</g>
<g font-size="4.8">
<text x="131.8" y="17.2">HARD WELD PLUNGER TIP 1 MM DEEP</text>
<text x="220.8" y="59.1">Engrave 3 high</text>
<text x="51.9" y="65.8" transform="rotate(45 51.9 65.8)">R1</text>
<text x="322.8" y="64.1">pairnumber 3 high</text>
<text x="111.7" y="66.6">18,7</text>
<text x="272.4" y="80.8">28,5</text>
<text x="275.8" y="88.8">24,55</text>
<text x="311.8" y="98.5" transform="rotate(30 311.8 98.5)">6X</text>
<text x="321" y="103.9" transform="rotate(30 321 103.9)">4</text>
<text x="249.4" y="111" transform="rotate(-37 249.4 111)">30°</text>
<text x="133.5" y="124.3" transform="rotate(-88 133.5 124.3)">3°</text>
<text x="246.4" y="121.1" transform="rotate(9 246.4 121.1)">R1,5</text>
<text x="268.6" y="122" transform="rotate(27 268.6 122)">R1,5</text>
<text x="55.1" y="127.3" transform="rotate(-90 55.1 127.3)">15,85</text>
<text x="86.5" y="128.3" transform="rotate(1 86.5 128.3)">1,5°</text>
<text x="170.8" y="129.1" transform="rotate(-2 170.8 129.1)">1</text>
<text x="327.1" y="137.2" transform="rotate(-90 327.1 137.2)">22</text>
<text x="246.3" y="139.4" transform="rotate(30 246.3 139.4)">R1,5</text>
<text x="335.1" y="140.6" transform="rotate(-90 335.1 140.6)">30,67</text>
<text x="231.4" y="144.6" transform="rotate(-90 231.4 144.6)">70,32</text>
<text x="239.4" y="152" transform="rotate(-90 239.4 152)">40</text>
<text x="245.9" y="156.5" transform="rotate(-21 245.9 156.5)">R1,5</text>
<text x="243.9" y="166.3" transform="rotate(-18 243.9 166.3)">R1,5</text>
<text x="327.1" y="164.5" transform="rotate(-90 327.1 164.5)">15</text>
<text x="335.1" y="166.7" transform="rotate(-90 335.1 166.7)">23,8</text>
<text x="76.6" y="169.5" transform="rotate(45 76.6 169.5)">R1,1</text>
<text x="279" y="179.2">10</text>
<text x="308.5" y="178.7" transform="rotate(-90 308.5 178.7)">8</text>
<text x="181.3" y="182.1" transform="rotate(-90 181.3 182.1)">5 Metal</text>
<text x="243.8" y="182.4" transform="rotate(-41 243.8 182.4)">R1,5</text>
<text x="277" y="187.2">21,5</text>
<text x="319.1" y="188.1" transform="rotate(-90 319.1 188.1)">9,5</text>
<text x="271.2" y="195.2">28,45</text>
<text x="107.1" y="201.8">20,6</text>
<text x="275.3" y="203.2">37</text>
<text x="273.3" y="211.2">45,2</text>
<text x="103" y="222.4">Scale 5:1</text>
<text x="344.1" y="227.1">H' DIMENSION</text>
<text x="344.1" y="222.6">INVERT CENTRE : -</text>
<text x="378.5" y="227.1">: -</text>
<text x="344.1" y="231.6">ASSEMBLY</text>
<text x="377.9" y="231.6">: -</text>
<text x="172.5" y="263.7">MATERIAL : Aisi 304</text>
<text x="232" y="263.7">MACH : BB DG 5 1/2</text>
<text x="171.7" y="271.7">QUANTITY : 24</text>
<text x="232.1" y="271.7">SCALE</text>
<text x="249.7" y="271.7">: 1:1</text>
<text x="291.3" y="270.5">TITLE :</text>
<text x="309.7" y="270.5">XXI-B-28-2.1-500-14</text>
<text x="171.7" y="278.8">DATE :27-4-2016</text>
<text x="232.1" y="278.8">DESIGNER: JBB</text>
<text x="171.7" y="285.7">CUSTOMER : ELIVOZO</text>
</g>
<g font-size="4.1">
<text x="210.6" y="241">TOLERANCES : UNLESS OTHERWISE STATED</text>
<text x="210.6" y="244.8">DIMS. 0.0 ±0.2</text>
<text x="210.6" y="248.6">DIMS. 0.00 ±0.05</text>
<text x="210.6" y="252.5">HALF &amp; HALF MAX :0.20</text>
<text x="210.6" y="256.3">CONCENTRICITY :0.05</text>
</g>
<g font-size="3.5">
<text x="284.3" y="76.8">0</text>
<text x="282.8" y="80.8">-0,03</text>
<text x="231.4" y="131.7" transform="rotate(-90 231.4 131.7)">±0,05</text>
<text x="335.1" y="127.7" transform="rotate(-90 335.1 127.7)">±0,05</text>
<text x="331.1" y="154.8" transform="rotate(-90 331.1 154.8)">0</text>
<text x="335.1" y="156.3" transform="rotate(-90 335.1 156.3)">-0,05</text>
<text x="315.1" y="180.8" transform="rotate(-90 315.1 180.8)">+0,03</text>
<text x="319.1" y="180.4" transform="rotate(-90 319.1 180.4)">-0,05</text>
<text x="117" y="197.9">+0,02</text>
<text x="284.1" y="195.2">±0,05</text>
<text x="119" y="201.8">0</text>
<text x="281.7" y="203.2">-0,1</text>
<text x="283.3" y="199.3">0</text>
<text x="285.2" y="207.3">0</text>
<text x="283.7" y="211.2">-0,1</text>
</g>
<g font-size="2.8">
<text x="304.1" y="260.1">-1986-</text>
<text x="297.6" y="265">TOOLS FOR MANUFACTURE OF CONTAINER GLASS AND MACHINE PARTS</text>
</g>
</svg>
